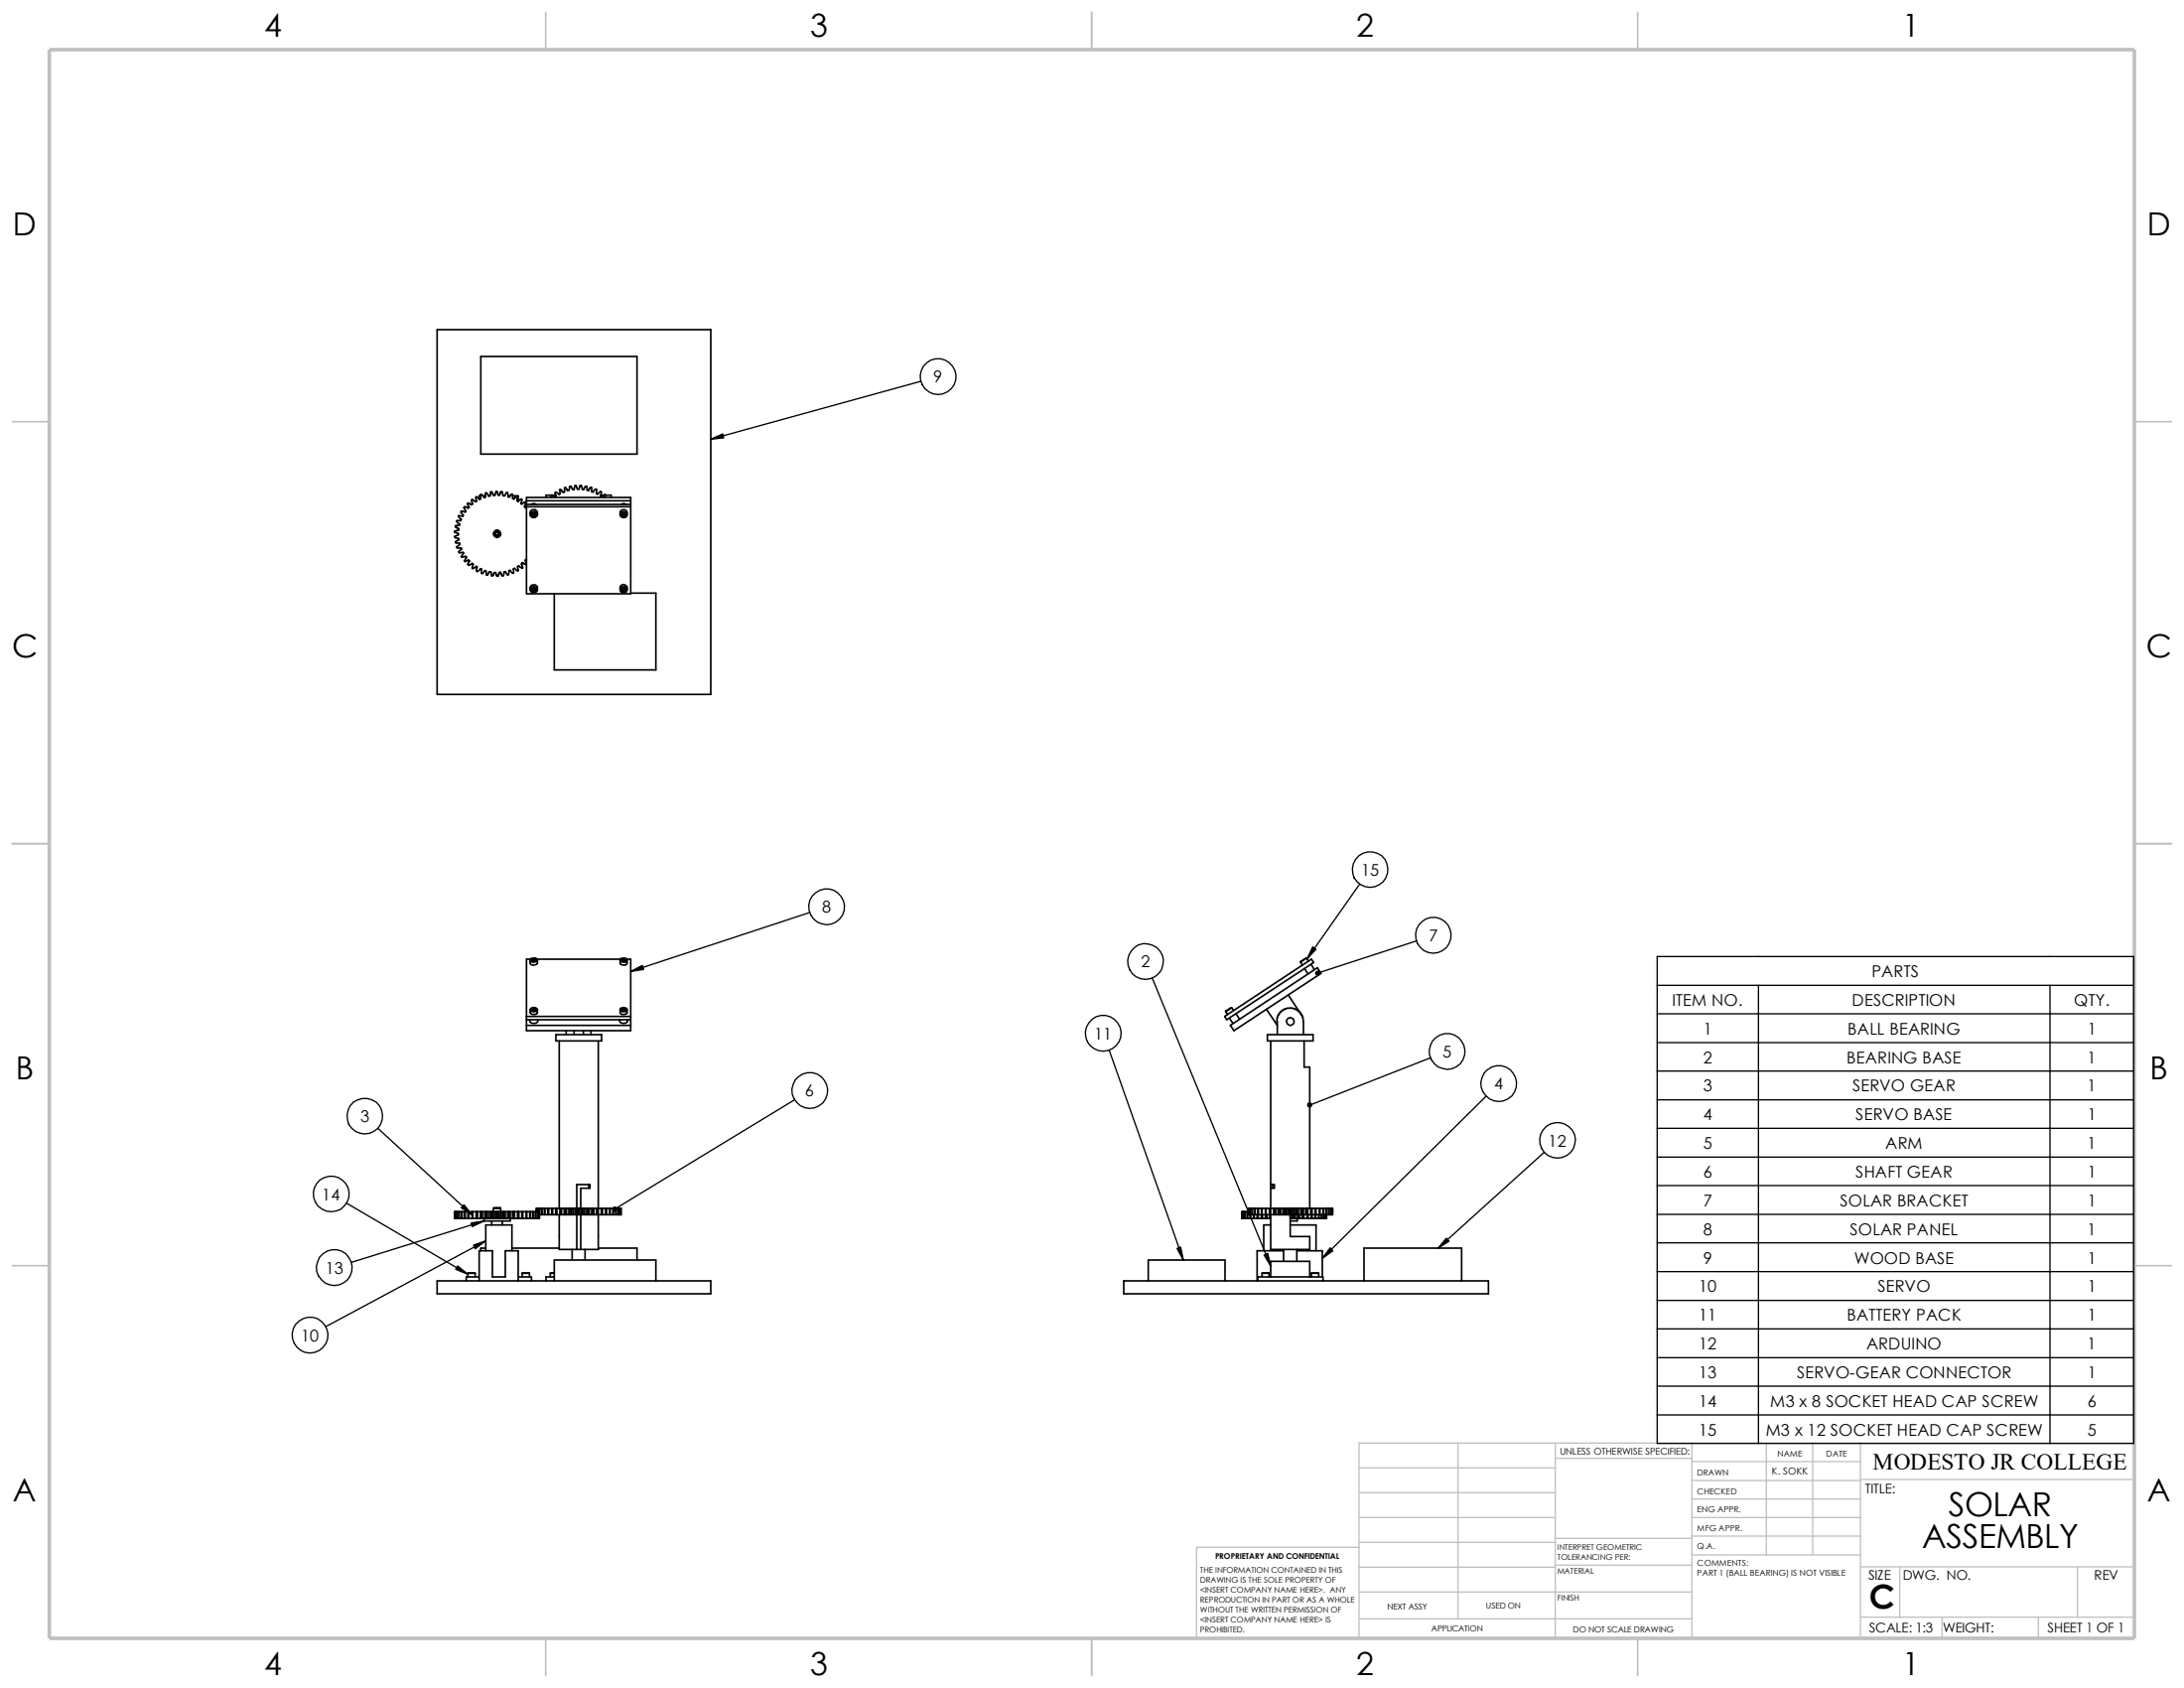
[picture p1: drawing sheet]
<svg xmlns="http://www.w3.org/2000/svg" width="279mm" height="216mm" viewBox="0 0 279 216" stroke-linecap="round" stroke-linejoin="round" font-family="sans-serif">
<g fill="none" stroke="#c0c0c0" stroke-width=".17">
<path d="M173.9 197.3h25.1M173.9 194.1h25.1M173.9 190.9h25.1M173.9 187.7h25.1M173.9 197.9h-20.8v11.6M186.5 184.6v22.5M199 184.6v24.9M199 186.5h17.5M199 196.8h17.5M216.5 184.6v24.9M216.5 191.7h21.5M216.5 189.4h21.5"/>
<path d="M216.5 186.9h21.5M216.5 194.1h21.5M216.5 196.5h21.5M216.5 198.9h21.5M226 184.6v14.3M231.9 184.6v14.3M238 184.6v24.9M238 189.2h35M273 184.6h-99.1v24.9M173.9 207.1h42.6M173.9 203.6h42.6M173.9 200.4h25.1"/>
<path d="M199 200.2h17.5M238 200.4h35M238 206.8h35M243 200.4v6.4M248.5 206.8v2.7M260.8 206.8v2.7M265.8 200.4v6.4"/>
</g>
<path d="M69.8 1.6v4.7M139.7 1.6v4.7M209.5 1.6v4.7M1.6 53.9h4.7M273 53.9h4.8M1.6 107.9h4.7M273 107.9h4.8M1.6 161.9h4.7M273 161.9h4.8M69.8 209.5v4.8M139.7 209.5v4.8M209.5 209.5v4.8" fill="none" stroke="#c0c0c0" stroke-width=".21"/>
<path d="M6.3 6.3h266.7v203.2h-266.7z" fill="none" stroke="#c0c0c0" stroke-width=".47"/>
<g fill="none" stroke="#000" stroke-width=".21">
<path d="M55.9 42.2h35v46.6h-35zM61.5 45.6h20v12.5h-20zM58.2 68l.4 .2a.22 .22 0 0 1 0 .3 .22 .22 0 0 1-.3 0 .13 .13 0 0 0-.1 .1 .13 .13 0 0 0 .1 .2h.1a.2 .2 0 0 1 .2 0 .2 .2 0 0 1 .1 .2l-.4 .3v.1l.2 .1a.22 .22 0 0 1 .3 .1l-.2 .2a.15 .15 0 0 0-.1 .2 .15 .15 0 0 0 .2 .1h.3a.26 .26 0 0 1-.2 .3l-.1 .2a.27 .27 0 0 0 .4 .1h.2l-.2 .3a.16 .16 0 0 0-.1 .1 .16 .16 0 0 0 .1 .2M58.3 67.4l.4 .2a.19 .19 0 0 1-.1 .2 .19 .19 0 0 1-.2 .1h-.2v.2M59.1 71.2h.3a.19 .19 0 0 1 .2 .1 .19 .19 0 0 1-.1 .2l-.1 .2 .1 .1M59.5 71.8l.2-.1a.19 .19 0 0 1 .2-.1 .19 .19 0 0 1 .2 .2l-.2 .2a.17 .17 0 0 0 0 .2 .17 .17 0 0 0 .3 0l.2-.1a.27 .27 0 0 1 0 .5l.1 .1 .2-.1a.25 .25 0 0 1 .3-.1v.1a.25 .25 0 0 0 .1 .5l.4-.4 .1 .1v.4a.21 .21 0 0 0 .3 .1 .21 .21 0 0 0 .1-.2v-.1h.2v.5l.2 .1M59.9 65l-.5-.2a.42 .42 0 0 0 .2 .6l-.1 .1-.2-.1a.18 .18 0 0 0-.2 0 .18 .18 0 0 0-.1 .1l.1 .2a.16 .16 0 0 1 .1 .2 .16 .16 0 0 1-.2 .1 .24 .24 0 0 0-.4 .1l.4 .4a.37 .37 0 0 1-.5 .1 .25 .25 0 0 0 0 .3 .25 .25 0 0 0 .3 .1 .17 .17 0 0 1-.1 .2 .17 .17 0 0 1-.2 0h-.2v.2M60.3 64.6a.38 .38 0 0 0-.5-.2l.2 .5-.1 .1M61.5 63.4h-.2v.4M61.8 63.4h.3M62.5 63.4h.2M62.7 63.4l-.2 .1-.1-.2a.21 .21 0 0 0-.1-.2 .21 .21 0 0 0-.2 0v.1a.22 .22 0 0 1-.1 .4l-.2-.2a.15 .15 0 0 0-.2-.2 .15 .15 0 0 0-.1 .2v.4l-.2 .1-.1-.2a.17 .17 0 0 0-.3-.1 .17 .17 0 0 0 0 .2l.1 .3-.1 .1-.5-.3-.1 .1 .1 .2a.19 .19 0 0 1 .1 .2 .19 .19 0 0 1-.2 .2"/>
<path d="M63.1 63.3l-.2-.4h-.1l-.1 .5M63.4 73.2h-.2v.2a.18 .18 0 0 1-.2 .2 .18 .18 0 0 1-.2-.2 .15 .15 0 0 0-.1-.2 .15 .15 0 0 0-.2 .1l-.2 .2M63.4 73.2l.1 .4a.11 .11 0 0 0 .1 .1 .11 .11 0 0 0 .2-.1v-.4h.3M63.5 68.1h.2l.1 .2-.1 .2h-.2l-.2-.2zM63.6 68.5a.21 .21 0 0 1-.2-.3 .21 .21 0 0 1 .4-.1 .21 .21 0 0 1 0 .3l-.2 .1M63.7 63.3l-.1-.4h-.1l-.2 .4-.2 .1M64.1 62.9l-.2 .4h-.1M64.1 62.9h.2v.5M64.4 63.4h.2M64.6 63.4l.2-.4a.41 .41 0 0 1 .2 .5 .21 .21 0 0 0 .2 .1 .21 .21 0 0 0 .1-.3l.1-.1a.17 .17 0 0 1 .2 .1 .17 .17 0 0 1 0 .2 .21 .21 0 0 0 0 .2 .21 .21 0 0 0 .1 .1l.4-.3h.1v.3a.17 .17 0 0 0 0 .3 .17 .17 0 0 0 .3-.1l.1-.2 .2 .1-.2 .5 .1 .1 .5-.3M65 63.4h.3M65.6 63.4h.7v.7"/>
<path d="M66.3 73h-.1l-.2-.1a.24 .24 0 0 0-.3-.1v.4a.21 .21 0 0 1-.3 .1 .21 .21 0 0 1-.1-.3v-.1l-.2 .1v.5a.34 .34 0 0 1-.4-.3h-.2l-.1 .3a.13 .13 0 0 1-.1 .2 .13 .13 0 0 1-.1-.2l-.2-.3M66.8 72l.4 .2h.2M66.8 72l-.1 .2 .1 .4M66.9 72.6l-.1 .1-.3-.2a.18 .18 0 0 0-.2-.1 .18 .18 0 0 0 0 .3v.2M67.2 64.3h.1l-.2 .5 .1 .1h.2M67.4 71.6l-.2 .1 .2 .4M67.4 63.6h13.3v12.3h-13.3zM67.4 64.8h13.3M67.4 64.5h13.3M67.4 64.1h13.3M67.8 65.8a.49 .49 0 0 1 .5-.6 .49 .49 0 0 1 .4 .6M67.8 75.4a.48 .48 0 0 1 .5-.6 .48 .48 0 0 1 .4 .6"/>
<path d="M67.9 65.6a.46 .46 0 0 1 .6-.1 .46 .46 0 0 1 .2 .5 .45 .45 0 0 1-.6 .2 .45 .45 0 0 1-.2-.6zM67.9 75.2a.42 .42 0 0 1 .6-.1 .42 .42 0 0 1 .2 .5 .42 .42 0 0 1-.6 .2 .42 .42 0 0 1-.2-.6zM67.9 64.5l.2-.1 .5 .1M68 75.2a.39 .39 0 0 1 .6 0 .39 .39 0 0 1 0 .5 .39 .39 0 0 1-.6 0 .28 .28 0 0 1 0-.5zM68 65.6a.39 .39 0 0 1 .6-.1 .39 .39 0 0 1 0 .6 .39 .39 0 0 1-.5 0l-.2-.3zM68.1 65.7l.1 .2 .3-.1M68.1 75.4h.1M68.1 65.7v.3h.2M68.1 65.7h.1h.3v.2l-.2 .1M68.1 65.8l.2 .1M68.1 75.4l.1 .1M68.2 75.6l-.2-.2 .2-.1h.2l.1 .1-.1 .2"/>
<path d="M68.2 75.6h.2M68.2 75.5v.1M68.2 75.5h.2M68.3 65.9v.1M68.4 75.5v.1M68.5 75.4l-.3 .1-.1-.1M68.5 75.4h.1M68.5 75.4l-.1 .1M68.5 65.8l-.2 .1M69.8 63.6v-.3h.8l-.1 .1v.2M70.6 63.3h.5M71 63l.1 .3a.17 .17 0 0 1 0 .3 .17 .17 0 0 1-.3-.1l-.3-.2"/>
<path d="M71.7 62.6l-.1 .1v.2a.23 .23 0 0 1-.1 .3l-.3-.2-.1-.1-.1 .1M72.3 62.4l.3 .4M72.3 62.4h-.1v.2a.2 .2 0 0 1 0 .3 .2 .2 0 0 1-.3-.1l-.2-.2M73.7 62.1l.1 .2a.18 .18 0 0 0 .2 .3 .18 .18 0 0 0 .1-.3l.1-.2a.12 .12 0 0 1 .2 0 .12 .12 0 0 1 0 .2l.1 .1a.15 .15 0 0 0 .1 .2 .15 .15 0 0 0 .2-.2l.1-.2h.2v.3a.15 .15 0 0 0 0 .2 .15 .15 0 0 0 .2 0l.3-.4 .1 .1M73.7 62.1h-.1l-.2 .4a.13 .13 0 0 1-.1 .1 .13 .13 0 0 1-.1-.1l-.2-.3a.21 .21 0 0 0-.2 .1 .21 .21 0 0 0 .1 .2l-.1 .2h-.2M75.6 62.4l.1 .5M75.6 62.9a.26 .26 0 0 0 .4-.2h.1a.13 .13 0 0 1 .1-.1 .13 .13 0 0 1 .1 .1v.5a.21 .21 0 0 0 .2 0 .21 .21 0 0 0 .2-.2l.1-.1h.1l-.1 .6h.2l.4-.3 .1 .1M76.8 63.3h.4M77.5 63.3h.7v.3M77.5 63.3l-.1 .3M79.3 75.4a.47 .47 0 0 1 .5-.6 .47 .47 0 0 1 .4 .6M79.3 65.8a.47 .47 0 0 1 .5-.6 .47 .47 0 0 1 .4 .6"/>
<path d="M79.5 75.1a.42 .42 0 0 1 .6 0 .42 .42 0 0 1 0 .6 .42 .42 0 0 1-.6 0 .42 .42 0 0 1 0-.6zM79.5 65.5a.43 .43 0 0 1 .5 0 .43 .43 0 0 1 .1 .5 .42 .42 0 0 1-.6 .1 .42 .42 0 0 1 0-.6zM79.5 64.5l.1-.1 .5 .1M79.6 75.6l-.1-.2 .3-.2 .2 .1v.2l-.2 .1M79.6 75.6h.2M79.6 75.4l.1 .1M79.6 66h.2M79.6 65.8l.1 .1M79.7 75.5l-.1-.1v.2M79.7 65.9l-.1-.2v.3M79.7 75.5h.2M79.7 65.9h.2"/>
<path d="M79.7 75.5h.1M79.7 65.9h.1M79.8 65.9v.1M79.8 75.5v.1M79.9 75.5h-.1M79.9 65.9h-.1M80 75.4l-.1 .1M80 65.7l-.1 .2M80 65.7l-.2-.1-.3 .1 .1 .3M80 65.7v.3h-.2M80 65.8l-.1 .1M80.7 75.9h3.2v9.8h-13v-9.8"/>
<path d="M67.4 130h13.3M67.4 130.4h13.3M67.4 131.1h13.3M67.8 130.4a.54 .54 0 0 0 .4 .5 .54 .54 0 0 0 .5-.2l.1-.3M67.8 122.8v.4a.55 .55 0 0 0 .9 0v-.4M67.8 129.2v.3a.55 .55 0 0 0 .9 0v-.3M67.9 122.6a.46 .46 0 0 1 .8 .2 .48 .48 0 0 1-.8-.1zM67.9 122.7h-.5v9.1h13.3v-9.1h-.5M68 128.9h.4l.3 .1a.43 .43 0 0 1-.4 .4 .43 .43 0 0 1-.4-.3zM68 122.6l-.1 .1a.42 .42 0 0 0 .2 .4 .42 .42 0 0 0 .5-.1l.1-.1-.1-.3M68 128.9l-.1 .2a.42 .42 0 0 0 .2 .3 .42 .42 0 0 0 .5-.1l.1-.1-.1-.3M68.1 122.7l.1-.1 .3 .1v.1l-.2 .1h-.2z"/>
<path d="M68.1 122.9h.1M68.2 122.9h.2M68.2 129.2h.2M68.2 129v.2M68.2 129l-.2 .1 .4 .1M68.2 129h.2M68.2 122.6v.2M68.2 122.8v.1M68.2 122.8l.2 .1M68.4 122.9h.1M68.4 129v.2M68.4 129l.1 .1-.1 .1"/>
<path d="M68.7 122.7h10.7M71.1 132.3h5.9v.8h-5.9zM71.5 133.1v21.5M72.4 131.8v.5M73.4 131.8v.5M74.6 131.8v.5M75.6 131.8v.5M76.5 133.1v26.7h-2.2M79.3 130.4a.52 .52 0 0 0 .4 .5 .52 .52 0 0 0 .5-.2l.1-.3M79.3 129.2v.3a.52 .52 0 0 0 .9 0v-.3M79.3 122.8v.4a.52 .52 0 0 0 .9 0v-.4M79.4 129a.48 .48 0 0 1 .8 .2 .48 .48 0 0 1-.8-.1z"/>
<path d="M79.4 122.7a.45 .45 0 0 1 .8 .1 .51 .51 0 0 1-.8 0zM79.5 128.9l-.2 .2a.5 .5 0 0 0 .5 .3 .5 .5 0 0 0 .4-.2l-.1-.3M79.5 122.6l-.2 .2a.5 .5 0 0 0 .5 .3 .5 .5 0 0 0 .4-.3l-.1-.2M79.7 129.2h.1M79.7 122.9h.1M79.7 122.9h.2M79.8 128.9l.2 .1M79.8 128.9l-.3 .1 .1 .2h.2h.2v-.2M79.8 129.2h.1M79.8 122.6v.2M79.8 128.9v.3M79.8 129.2h-.1"/>
<path d="M79.8 122.6l.2 .1M79.8 122.6l-.3 .1 .1 .2 .4-.1v-.1M79.8 122.8l.1 .1M79.8 122.8l-.1 .1M79.9 129.2h-.2M79.9 129.2h.1M79.9 122.9h.1M80 122.7v.1M80 129v.2M156.7 130l11.1-7.3 .3 .4-11.2 7.3zM156.8 129.4l.3 .4M157.3 130.2l.4 .7"/>
<path d="M157.4 131.1l11.1-7.3 .5 .7-11.1 7.3zM157.6 128.9l-.8 .5M157.6 128.9h-.1l-.7 .4v.1M157.6 128.9l.2 .3M158.1 129.7l.5 .6M162 129.1l1.4 2M162.1 132.3h5.9v.8h-5.9zM162.6 133.1v26.7h5v-1.6h-2.5v-3.6M163.3 130.6l.2-.8 .7-.7 .9-.2 .7 .2 .5 .4 .4 .6 .1 .5v1.7M163.4 130.6v1.7M164.8 127.3l1.7 2.5M166.4 123.1l.2 .3"/>
<path d="M166.8 133.1v3.4h.8v18.1M166.9 123.9l.4 .7M167.1 122.6l-.7 .5M167.1 122.6l.3 .3M167.7 123.3l.4 .7M58.2 155h.1M58.2 155.8h.1M58.2 155v.8M58.3 155v.8M58.3 155h.1M58.3 155.8h.1M58.4 155h.1"/>
<path d="M58.4 155.8h.1M58.4 155v.8M58.5 155h.2M58.5 155.8h.2M58.5 155v.8M58.7 155v.8M58.7 155h.1M58.7 155.8h.1M58.8 155h.2M58.8 155.8h.2M58.8 155v.8M59 155v.8"/>
<path d="M59 155h.1M59 155.8h.1M59.1 155h.3M59.1 155.8h.3M59.1 155v.8M59.4 155v.8M59.4 155h.1M59.4 155.8h.1M59.5 155v.8M59.5 155h.4M59.5 155.8h.4M59.9 155v.8"/>
<path d="M59.9 155h.1M59.9 155.8h.1M60 155v.8M60 155h.4M60 155.8h.4M60.4 155h.1M60.4 155.8h.1M60.4 155v.8M60.5 155v.8M60.5 155h.4M60.5 155.8h.4M60.9 155h.1"/>
<path d="M60.9 155.8h.1M60.9 155v.8M61 155v.8M61 155h.1M61 155.8h.1M61.1 155v.8M61.1 155h.4M61.1 155.8h.4M61.5 155v.8M61.5 155h.1M61.5 155.8h.1M61.6 155h.1"/>
<path d="M61.6 155.8h.1M61.6 155v.8M61.7 155h.3M61.7 155.8h.3M61.7 155v.8M62 155v.8M62 155h.2M62 155.8h.2M62.1 159.6h-.6v.4M62.1 160v-3.3h3.4v3.3M62.2 155h.1M62.2 155v.8"/>
<path d="M62.2 155.8h.1M62.2 155h.2M62.2 155.8h.2M62.4 155v.8M62.4 155h.2M62.4 155.8h.2M62.6 155v.8M62.6 155h.2M62.6 155.8h.2M62.8 155h.1M62.8 155v.8M62.8 155.8h.1"/>
<path d="M62.9 155v.8M62.9 156.2v.5M62.9 155h.1M62.9 155.8h.1M63 155h.2M63 155.8h.2M63 155v.8M63.1 154.6l.1-.1h.8l.1 .1M63.1 154.6h1M63.1 154.6v.4M63.2 155h.2M63.2 155.8h.2"/>
<path d="M63.2 155v.8M63.4 155.8h.2M63.4 155v.8M63.4 155h.2M63.6 155v.8M63.6 155h.1M63.6 155.8h.1M63.7 155h.2M63.7 155.8h.2M63.7 155v.8M63.9 155h.4M63.9 155.8h.2"/>
<path d="M63.9 155v.8M64.1 155.8h.2M64.1 154.6v1.2M64.3 155v.8M64.3 156.2v.5M64.3 155h.1M64.3 155.8h.1M64.4 155h.1M64.4 155.8h.1M64.4 155v.8M64.5 155v.8M64.5 155h.1"/>
<path d="M64.5 155.8h.1M64.6 155h.3M64.6 155.8h.3M64.6 155v.8M64.9 155v.8M64.9 155h.2M64.9 155.8h.2M65.1 155h.1M65.1 155.8h.1M65.1 155v.8M65.1 155.8h.5M65.1 155h.2"/>
<path d="M65.3 155v1.2h-3.4v-.4M65.3 155h.3M65.5 159.6h6M65.6 155v.8M65.6 155h.1M65.6 155.8h.1M65.7 155h.1M65.7 155.8h.1M65.7 155v.8M65.8 155v.8M65.8 155.8h.4M65.8 155h.4"/>
<path d="M66.2 155h.1M66.2 155.8h.1M66.2 155v.8M66.3 155h.1M66.3 155.8h.1M66.3 155v.8M66.4 155.8h.4M66.4 155v.8M66.4 155h.4M66.8 155v.8M66.8 155h.1M66.8 155.8h.1"/>
<path d="M66.9 155h.4M66.9 155v.8M66.9 155.8h.4M67.3 155v.8M67.3 155h.1M67.3 155.8h.1M67.4 155h.4M67.4 155v.8M67.4 155.8h.4M67.8 155v.8M67.8 155h.1M67.8 155.8h.1"/>
<path d="M67.9 155h.3M67.9 155.8h.3M67.9 155v.8M68.2 155h.1M68.2 155.8h.1M68.2 155v.8M68.2 155h.3M68.2 155.8h.3M68.5 155h.1M68.5 155.8h.1M68.5 155v.8M68.5 155h.2"/>
<path d="M68.5 155.8h.2M68.6 154.6h.1M68.6 154.6v.4M68.7 154.6h.1M68.7 154.6v.4M68.7 155v.8M68.7 155h.2M68.7 155.8h.1M68.8 154.6h.1M68.8 155.8h.1M68.8 154.6v1.2M68.8 154.6h.2"/>
<path d="M68.8 154.6v.4M68.9 155.4h.1M68.9 155.8h.1M68.9 155v.8M68.9 155h.1M69 154.6h.1M69 155.8h.1M69 154.6v1.2M69 154.6h.3M69 155.4h.3M69 154.6v.8M69.3 154.6h.1"/>
<path d="M69.3 155.4h.1M69.3 154.6v.8M69.3 154.6h.3M69.3 155.4h.3M69.6 154.6h.1M69.6 155.4h.1M69.6 154.6v.8M69.7 154.6h.4M69.7 155.4h.4M69.7 154.6v.8M70.1 154.6v.8M70.1 154.6h.1"/>
<path d="M70.1 155.4h.1M70.2 155.4h.4M70.2 154.6v.8M70.2 154.6h.4M70.6 154.6v.8M70.6 154.6h.1M70.6 155.4h.1M70.7 154.6v.8M70.7 155.4h.4M70.7 154.6h.4M71.1 154.6h.1M71.1 155.4h.1"/>
<path d="M71.1 154.6v.8M71.2 155.4h.4M71.2 154.6v.8M71.2 154.6h.4M71.5 155.4v4.4h2.3M71.6 154.6h.1M71.6 155.4h.1M71.6 154.6v.8M71.7 154.6h.1M71.7 155.4h.1M71.7 154.6v.8M71.8 155.4h.4"/>
<path d="M71.8 154.6h.4M71.8 154.6v.8M72.2 154.6h.1M72.2 155.4h.1M72.2 154.6v.8M72.3 154.6h.1M72.3 155.4h.1M72.3 154.6v.8M72.3 154.6h.2M72.3 155.4h.2M72.5 154.6h.3M72.5 155.4h.3"/>
<path d="M72.5 154.6v.8M72.8 154.6h.1M72.8 155.4h.1M72.8 154.6v.8M72.9 154.6h.1M72.9 155.4h.1M72.9 154.6v.8M73 154.6h.2M73 155.4h.2M73 154.6v.8M73.2 154.6h.2M73.2 154.6v.8"/>
<path d="M73.2 155.4h.2M73.2 159.8v1.4M73.4 154.6h.2M73.4 155.4h.2M73.4 154.6v.8M73.6 154.6v.8M73.6 154.6h.1M73.6 155.4h.1M73.7 154.6h.1M73.7 155.4h.1M73.7 154.6v.8M73.8 159.8h.5"/>
<path d="M73.8 154.6v-3.1h1.7v.5h-1.2v2.6M73.8 155.4v4.4M73.8 154.6h.2M73.8 155.4h.2M73.8 154.6v.8M74 154.6v.8M74 154.6h.2M74 155.4h.2M74.2 154.6v.8M74.2 154.6h.2M74.2 155.4h.2M74.3 155.4v4.4"/>
<path d="M74.4 154.6v.8M74.4 154.6h.1M74.4 155.4h.1M74.5 154.6h.1M74.5 154.6v.8M74.5 155.4h.1M74.6 154.6v.8M74.6 154.6h.2M74.6 155.4h.2M74.8 154.6v.8M74.8 154.6h.3M74.8 155.4h.3"/>
<path d="M74.8 159.8v1.4M75.1 154.6v.8M75.1 154.6h.1M75.1 155.4h.1M75.2 155.4h.1M75.2 154.6v.8M75.2 154.6h.1M75.2 154.6h.2M75.2 155.4h.2M75.3 151.5v.5M75.4 154.6v.8M75.4 154.6h.3"/>
<path d="M75.4 155.4h.3M75.7 154.6v.8M75.7 154.6h.1M75.7 155.4h.1M75.8 154.6h.1M75.8 155.4h.1M75.8 154.6v.8M75.8 154.6h.2M75.8 155.4h.2M76 154.6v.8M76 154.6h.3M76 155.4h.3"/>
<path d="M76.3 154.6v.8M76.3 154.6h.2M76.3 155.4h.2M76.5 154.6h.4M76.5 155.4h.4M76.5 154.6v.8M76.5 159.6h5v1.6M76.9 154.6v.8M76.9 154.6h.1M76.9 155.4h.1M77 154.6h.5M77 155.4h.5"/>
<path d="M77 154.6v.8M77.5 154.6v.8M77.5 154.6h.1M77.5 155.4h.1M77.6 154.6h.4M77.6 155.4h.4M77.6 154.6v.8M78 154.6v.8M78 154.6h.1M78 155.4h.1M78.1 154.6h.3M78.1 155.4h.3"/>
<path d="M78.1 154.6v.8M78.4 154.6v.8M78.4 154.6h.1M78.4 155.4h.1M78.5 154.6h.3M78.5 155.4h.3M78.5 154.6v.8M78.8 154.6h.1M78.8 155.4h.1M78.8 154.6v.8M78.8 154.6h.3M78.8 155.4h.3"/>
<path d="M79.1 154.6v.8M79.1 154.6h.1M79.1 155.4h.1M79.1 154.6h.2M79.1 155.4h.2M79.3 154.6h.1M79.3 155.4h.1M79.3 154.6v.8M79.4 154.6h.1M79.4 155.4h.1M79.4 154.6v.8M158.9 155h.1"/>
<path d="M158.9 155v.8M158.9 155.8h.1M159 155.8h.1M159 155h.1M159 155v.8M159.1 155.8h.2M159.1 155h.2M159.1 155v.8M159.3 155v.8M159.3 155.8h.1M159.3 155h.1M159.3 155.8h.3"/>
<path d="M159.3 155h.3M159.6 155v.8M159.6 155.8h.1M159.6 155h.1M159.6 155.8h.3M159.7 154.6v.8M159.7 154.6h.1M159.7 155.4h.1M159.8 154.6h.1M159.8 155.4h.1M159.8 154.6v.8M159.9 154.6h.1"/>
<path d="M159.9 154.6v.8M159.9 154.6h.2M159.9 154.6v1.2M159.9 155.8h.1M160 155.8h.4M160 155.4v.4M160.1 155.4h-.2M160.1 154.6v.8M160.1 154.6h.1M160.1 155.4h.1M160.2 154.6h.3M160.2 155.4h.3"/>
<path d="M160.2 154.6v.8M160.4 155.4v.4M160.4 155.8h.1M160.4 155.8h.4M160.5 154.6h.1M160.5 155.4h.1M160.5 154.6v.8M160.6 154.6h.3M160.6 155.4h.3M160.6 154.6v.8M160.8 155.8h.2M160.8 155.4v.4"/>
<path d="M160.9 154.6v.8M160.9 154.6h.1M160.9 155.4h.1M161 155.8h.4M161 155.4v.4M161 154.6v.8M161 155.4h.5M161 154.6h.4M161.4 155.8h.1M161.4 154.6v1.2M161.4 154.6h.1M161.5 154.6v.8"/>
<path d="M161.5 155.4h.5M161.5 154.6h.4M161.5 155.8h.4M161.5 155.4v.4M161.9 154.6h.1M161.9 155.8h.1M161.9 154.6v1.2M162 154.6v.8M162 155.4h.4M162 154.6h.4M162 155.4v.4M162 155.8h.1"/>
<path d="M162.1 155.8h.3M162.1 155.4v.4M162.4 155.4h.5M162.4 154.6h.1M162.4 154.6v.8M162.4 154.6v1.2M162.4 154.6h.5M162.4 155.8h.2M162.6 151.5h.4v.5h-.4M162.6 156.7h-.9v3.3M162.8 151.5v.5M162.9 154.6h.2"/>
<path d="M162.9 155.4h.2M162.9 154.6v.8M163.1 154.6h.1M163.1 155.4h.1M163.1 154.6v.8M163.2 155.4h.3M163.2 154.6v.8M163.2 154.6h.3M163.5 154.6v.8M163.5 154.6h.2M163.5 155.4h.2M163.7 154.6h.1"/>
<path d="M163.7 155.4h.1M163.7 154.6v.8M163.8 154.6h.3M163.8 154.6v.8M163.8 155.4h.3M164.1 154.6h.2M164.1 155.4h.2M164.1 154.6v.8M164.2 159.8v1.5M164.2 160h-3.4v3.8M164.3 154.6v.8M164.3 154.6h.1"/>
<path d="M164.3 155.4h.1M164.4 154.6v.8M164.4 154.6h.1M164.4 155.4h.1M164.5 154.6h.2M164.5 154.6v.8M164.5 155.4h.2M164.7 154.6h.2M164.7 155.4h.2M164.7 154.6v.8M164.9 154.6v.8M164.9 154.6h.2"/>
<path d="M164.9 155.4h.3M165.1 154.6h.1M165.1 155.8h.2M165.1 156.7h3.3v3.3M165.2 155.4h.2M165.2 154.6v.8M165.2 154.6h.2M165.3 155.4v.4M165.3 155.8h.1M165.4 154.6v.8M165.4 154.6h.1M165.4 155.4h.1"/>
<path d="M165.4 155.8h.1M165.4 155.4v.4M165.5 155.8h.2M165.5 155.4v.4M165.5 154.6h.2M165.5 155.4h.2M165.5 154.6v.8M165.7 155.8h.3M165.7 155.4v.4M165.7 154.6v.8M165.7 154.6h.2M165.7 155.4h.2"/>
<path d="M165.9 155.4h.1M165.9 154.6v.8M165.9 154.6h.1M165.9 159.8v1.5M165.9 160h3.3v3.3M165.9 155.8v.4h-.8M165.9 155.4h.5M165.9 154.6h.2M166 155.4v.4M166 155.8h.1M166.1 155.8h.1M166.1 154.6h.3"/>
<path d="M166.1 154.6v1.2M166.2 155.8h.4M166.2 155.4v.4M166.4 154.6v.8M166.4 154.6h.1M166.4 155.4h.1M166.5 154.6h.1M166.5 155.4h.3M166.5 154.6v.8M166.6 154.6h.2M166.6 154.6v1.2M166.6 155.8h.1"/>
<path d="M166.7 155.8h.1M166.7 155.4v.4M166.8 154.6h.2M166.8 155.4h.2M166.8 154.6v.8M166.8 155.4v.4M166.8 155.8h.4M167 154.6v.8M167 154.6h.2M167 155.4h.2M167.2 155.4h.5M167.2 154.6h.1"/>
<path d="M167.2 155.4h.1M167.2 154.6v.8M167.2 155.4v.4M167.3 154.6h.4M167.3 154.6v1.2h-.1M167.3 155.4v.4h.5M167.7 154.6v.8M167.7 154.6h.1M167.7 155.4h.1M167.8 154.6h.1M167.8 154.6v1.2M167.8 155.8h.1"/>
<path d="M167.8 155.4h.6M167.9 154.6h.3M167.9 155.8h.3M167.9 154.6v1.2M168.2 155.8h.1M168.2 154.6h.2M168.2 154.6v1.2M168.3 155.8h.4M168.3 155.4v.4M168.4 154.6h.4M168.4 155.4h.4M168.4 154.6v.8"/>
<path d="M168.7 155.4v.4M168.7 155.8h.1M168.7 155.8h.3M168.8 154.6v.8M168.8 154.6h.1M168.8 155.4h.1M168.9 154.6v.8M168.9 154.6h.3M168.9 155.4h.3M169 155.4v.4M169 155.8h.1M169.1 155.8h.2"/>
<path d="M169.1 155.4v.4M169.2 154.6v.8M169.2 154.6h.1M169.3 155.8h.1M169.3 154.6h.3M169.3 154.6v1.2M169.4 155.8h.1M169.4 155.4v.4M169.5 155.4v.4M169.5 155.8h.1M169.6 155.8h.1M169.6 155.4v.4"/>
<path d="M169.6 155.4h-.4M169.6 154.6h.1M169.6 154.6v.8M169.7 155.4v.4M169.7 155.8h.1M169.7 154.6h.3M169.7 154.6v1.2M170 155.4h-.4M170 154.6h.1M170 155.4h.1M170 154.6v.8M170 154.6h.2"/>
<path d="M170 155.4h.2M170.2 154.6v.8M170.2 154.6h.1M170.2 155.4h.1M170.3 154.6h.1M170.3 155.4h.1M170.3 154.6v.8M170.4 154.6h.1M170.4 155.4h.1M170.4 154.6v.8M170.5 154.6h.1M170.5 155.4h.1"/>
<path d="M170.5 154.6v.8M55.9 163.8h35v1.7h-35zM59.9 162.9h.9M59.9 162.9v.4M60.8 162.9v.4M61.3 163.8v-3.8h1.7v3.3h1.6v-3.3h1.7v3.8M61.3 163.3h-1.7v.5M66.3 163.3h1.7v.5M66.8 162.9h.9M66.8 162.9v.4M67.7 162.9v.4M70.4 162.9h.5"/>
<path d="M70.4 162.9v.4M70.9 162.8l-.5 .1M70.9 163.8v-2.6h13v2.6M70.9 163.3h-1.1v.5M143.8 163.8h46.6v1.7h-46.6zM146.9 163.8v-2.6h9.8v2.6M160.9 163.8v-.5h8.3v.5M161.5 162.9h.8M161.5 162.9v.4M162.3 162.9v.4M162.6 163.3v-2h5v2M167.8 162.9h.9"/>
<path d="M167.8 162.9v.4M168.7 162.9v.4M174.5 163.8v-4.2h12.5v4.2"/>
<circle cx="63.6" cy="68.3" r=".42"/>
<circle cx="63.6" cy="68.3" r=".46"/>
<circle cx="79.8" cy="75.4" r=".39"/>
<circle cx="79.8" cy="65.8" r=".39"/>
<circle cx="165.1" cy="130.7" r=".48"/>
</g>
<g fill="none" stroke="#000" stroke-width=".17">
<path d="M117.8 48.8l-26.9 7.4M103.6 116.7l-22.9 7.5M173.9 113.1l-6.7 9.5M141.9 134.3l9.5 26.9M147.4 125.1l15.2 36.8M181.2 120.4l-12.6 4.1M183 135.3l-15.4 6.1M212 122.3h61v62.3h-61zM212 126h61M212 129.7h61M212 133.3h61M212 137h61"/>
<path d="M225 126v58.6M262.3 126v58.6M44.3 153.9l15.6 9.1M48.3 144.3l12.1 11.1M61.9 156.2l-16.9 5.3M62.1 158.7l-20.4 11M101.6 140.7l-22.9 13.9M190.1 140.2l-20.9 20.8M197.6 147.4l-13.6 12.2M212 140.7h61M212 144.3h61M212 148h61"/>
<path d="M212 151.6h61M212 155.3h61M212 159h61M212 162.6h61M212 166.3h61M212 170h61M212 173.7h61M212 177.3h61M212 181h61"/>
<circle cx="120" cy="48.2" r="2.29"/>
<circle cx="105.8" cy="116" r="2.29"/>
<circle cx="175.3" cy="111.2" r="2.29"/>
<circle cx="183.4" cy="119.6" r="2.3"/>
<circle cx="103.6" cy="139.5" r="2.3"/>
<circle cx="141.1" cy="132.1" r="2.29"/>
<circle cx="146.5" cy="123" r="2.28"/>
<circle cx="185.1" cy="134.5" r="2.3"/>
<circle cx="191.8" cy="138.6" r="2.3"/>
<circle cx="42.4" cy="152.7" r="2.28"/>
<circle cx="46.7" cy="142.8" r="2.29"/>
<circle cx="199.3" cy="145.8" r="2.28"/>
<circle cx="39.7" cy="170.7" r="2.29"/>
<circle cx="42.8" cy="162.1" r="2.3"/>
</g>
<g fill="#000" stroke="#000" stroke-width=".17">
<path d="M90.9 56.2l1.6-.7 .1 .5zM80.7 124.2l1.5-.7 .1 .5zM167.9 121.1l.5 .3-1.2 1.2zM59.4 154.1l1 1.3-1.4-.9zM60.3 156.4l1.6-.2-1.5 .7zM60.6 159.3l1.5-.6-1.3 1zM185 158.4l.4 .3-1.4 .9zM58.5 161.9l1.4 1.1-1.6-.7zM150.6 159.7l.4-.2 .4 1.7zM161.7 160.5l.5-.2 .4 1.6zM170.2 159.6l.3 .4-1.3 1z"/>
<circle cx="168.6" cy="124.5" r=".26"/>
<circle cx="78.7" cy="154.6" r=".25"/>
<circle cx="167.5" cy="141.3" r=".26"/>
</g>
<g font-size="4.2">
<text x="245.9" y="198">ASSEMBLY</text>
<text x="249.3" y="193.9">SOLAR</text>
<text x="239.1" y="205.8">C</text>
</g>
<g font-size="4.1">
<text x="33.8" y="4.7">4</text>
<text x="103.6" y="4.7">3</text>
<text x="173.5" y="4.7">2</text>
<text x="243.3" y="4.7">1</text>
<text x="1.7" y="30.1">D</text>
<text x="274.7" y="30.1">D</text>
<text x="1.5" y="84">C</text>
<text x="274.6" y="84">C</text>
<text x="2" y="138">B</text>
<text x="275" y="138">B</text>
<text x="1.7" y="192">A</text>
<text x="274.7" y="192">A</text>
<text x="33.8" y="214.2">4</text>
<text x="103.6" y="214.2">3</text>
<text x="173.5" y="214.2">2</text>
<text x="243.3" y="214.2">1</text>
</g>
<text font-size="3" x="239.6" y="188">MODESTO JR COLLEGE</text>
<g font-size="2.1">
<text x="119.4" y="48.9">9</text>
<text x="174.1" y="112">15</text>
<text x="105.2" y="116.8">8</text>
<text x="146" y="123.7">2</text>
<text x="182.8" y="120.4">7</text>
<text x="239.4" y="125">PARTS</text>
<text x="214" y="128.7">ITEM NO.</text>
<text x="236.9" y="128.7">DESCRIPTION</text>
<text x="265.3" y="128.7">QTY.</text>
<text x="140" y="132.9">11</text>
<text x="184.5" y="135.3">5</text>
<text x="217.9" y="132.3">1</text>
<text x="217.9" y="136">2</text>
<text x="236.3" y="136">BEARING BASE</text>
<text x="236.4" y="132.3">BALL BEARING</text>
<text x="267" y="136">1</text>
<text x="267.1" y="132.3">1</text>
<text x="46.1" y="143.6">3</text>
<text x="103" y="140.3">6</text>
<text x="191.1" y="139.4">4</text>
<text x="217.9" y="139.6">3</text>
<text x="217.9" y="143.3">4</text>
<text x="237" y="139.6">SERVO GEAR</text>
<text x="237.4" y="143.3">SERVO BASE</text>
<text x="267" y="139.6">1</text>
<text x="267" y="143.3">1</text>
<text x="198.1" y="146.6">12</text>
<text x="217.9" y="147">5</text>
<text x="241.2" y="147">ARM</text>
<text x="267" y="147">1</text>
<text x="41.2" y="153.5">14</text>
<text x="217.9" y="150.6">6</text>
<text x="217.9" y="154.3">7</text>
<text x="235.4" y="154.3">SOLAR BRACKET</text>
<text x="237.4" y="150.6">SHAFT GEAR</text>
<text x="267" y="150.6">1</text>
<text x="267" y="154.3">1</text>
<text x="217.9" y="157.9">8</text>
<text x="217.9" y="161.6">9</text>
<text x="236.7" y="157.9">SOLAR PANEL</text>
<text x="237.2" y="161.6">WOOD BASE</text>
<text x="267" y="157.9">1</text>
<text x="267" y="161.6">1</text>
<text x="41.6" y="162.9">13</text>
<text x="217.3" y="165.3">10</text>
<text x="240.2" y="165.3">SERVO</text>
<text x="267" y="165.3">1</text>
<text x="38.5" y="171.5">10</text>
<text x="217.3" y="169">11</text>
<text x="217.3" y="172.6">12</text>
<text x="236.3" y="169">BATTERY PACK</text>
<text x="238.8" y="172.6">ARDUINO</text>
<text x="267" y="172.6">1</text>
<text x="267" y="169">1</text>
<text x="217.3" y="176.3">13</text>
<text x="217.3" y="179.9">14</text>
<text x="226.5" y="179.9">M3 x 8 SOCKET HEAD CAP SCREW</text>
<text x="229.9" y="176.3">SERVO-GEAR CONNECTOR</text>
<text x="267.1" y="176.3">1</text>
<text x="267.1" y="179.9">6</text>
<text x="217.3" y="183.6">15</text>
<text x="225.9" y="183.6">M3 x 12 SOCKET HEAD CAP SCREW</text>
<text x="267" y="183.6">5</text>
</g>
<g font-size="1.7">
<text x="238.6" y="191">TITLE:</text>
<text x="239" y="202">SIZE</text>
<text x="243.4" y="202">DWG. NO.</text>
<text x="267.9" y="202.1">REV</text>
<text x="239.1" y="208.8">SCALE: 1:3</text>
<text x="248.5" y="208.8">WEIGHT:</text>
<text x="262" y="208.8">SHEET 1 OF 1</text>
</g>
<g font-size="1.2">
<text x="199.6" y="186.1">UNLESS OTHERWISE SPECIFIED:</text>
<text x="226.7" y="188.6">K. SOKK</text>
</g>
<g font-size="1.1">
<text x="217.1" y="191.1">CHECKED</text>
<text x="217.1" y="188.7">DRAWN</text>
<text x="227.4" y="186.3">NAME</text>
<text x="233.6" y="186.3">DATE</text>
<text x="217.1" y="193.4">ENG APPR.</text>
<text x="217.1" y="195.8">MFG APPR.</text>
<text x="217.1" y="201.6">PART 1 (BALL BEARING) IS NOT VISIBLE</text>
<text x="217.1" y="198.2">Q.A.</text>
<text x="217.1" y="200.3">COMMENTS:</text>
<text x="177.5" y="205.8">NEXT ASSY</text>
<text x="183.1" y="208.7">APPLICATION</text>
<text x="190.1" y="205.8">USED ON</text>
<text x="201.3" y="208.7">DO NOT SCALE DRAWING</text>
</g>
<g font-size="1">
<text x="153.5" y="201.2">THE INFORMATION CONTAINED IN THIS</text>
<text x="153.5" y="202.5">DRAWING IS THE SOLE PROPERTY OF</text>
<text x="153.5" y="203.7">&lt;INSERT COMPANY NAME HERE&gt;. ANY</text>
<text x="155.4" y="199.4">PROPRIETARY AND CONFIDENTIAL</text>
<text x="199.2" y="201.3">MATERIAL</text>
<text x="199.3" y="198.2">INTERPRET GEOMETRIC</text>
<text x="199.3" y="199.5">TOLERANCING PER:</text>
<text x="153.5" y="205">REPRODUCTION IN PART OR AS A WHOLE</text>
<text x="153.5" y="206.2">WITHOUT THE WRITTEN PERMISSION OF</text>
<text x="153.5" y="207.5">&lt;INSERT COMPANY NAME HERE&gt; IS</text>
<text x="153.5" y="208.8">PROHIBITED.</text>
<text x="199.3" y="204.7">FINISH</text>
</g>
</svg>
